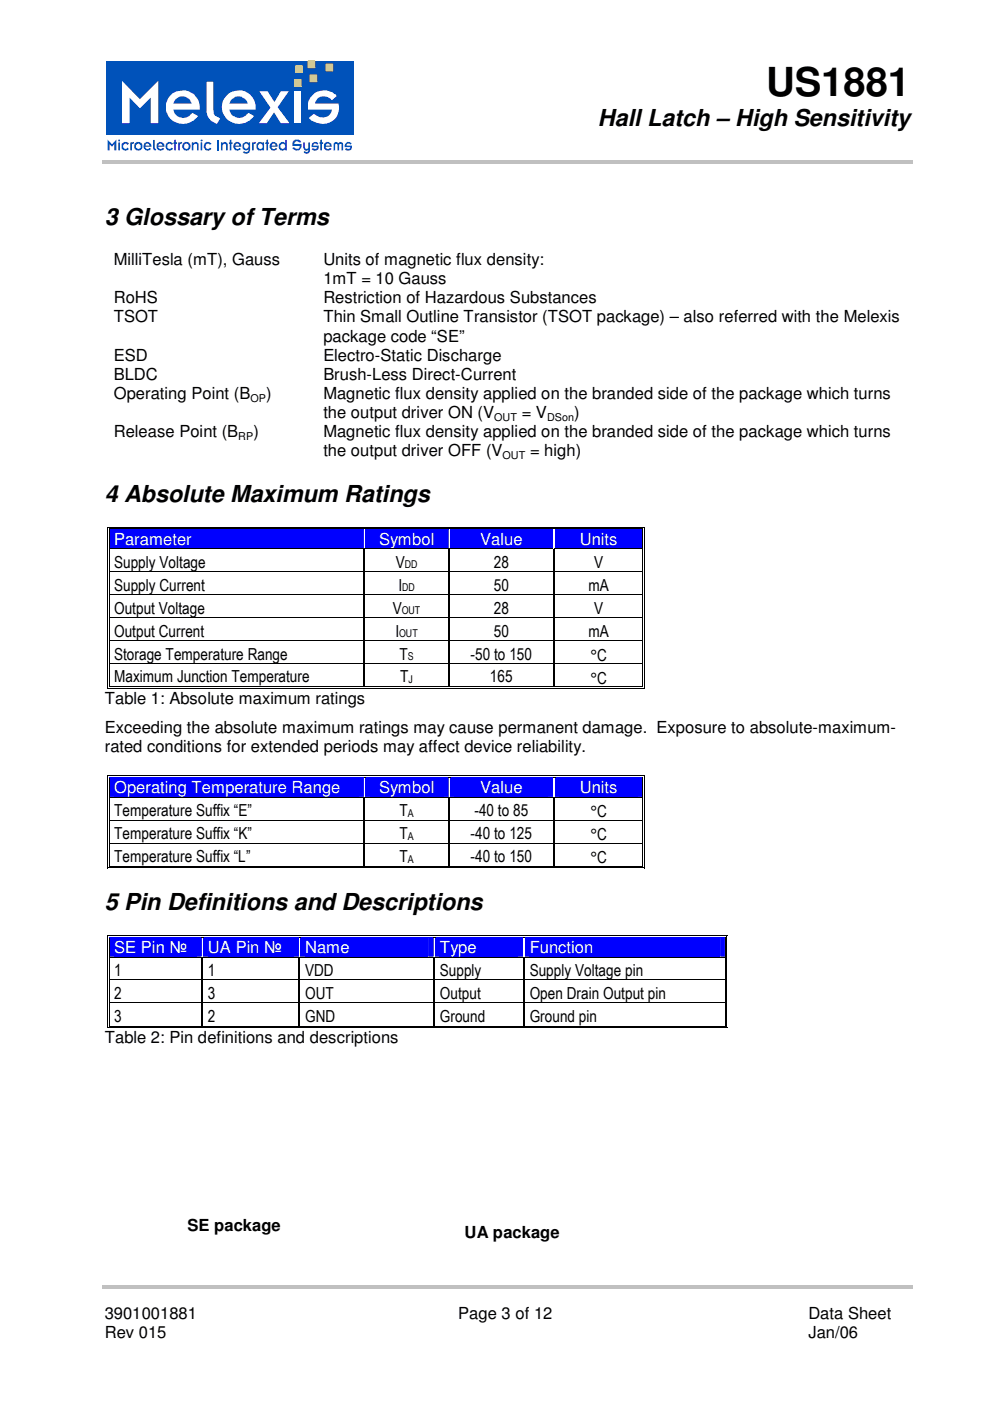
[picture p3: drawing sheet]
<svg xmlns="http://www.w3.org/2000/svg" width="210mm" height="297mm" viewBox="0 0 210 297" stroke-linecap="round" stroke-linejoin="round" font-family="sans-serif">
<g fill="#c0c0c0">
<path d="M21.7 34h171.8v.8h-171.8z"/>
<path d="M21.7 272.4h171.8v.8h-171.8z"/>
</g>
<g fill="#fff">
<path d="M26.4 17.3l3.8 3.9 3.8-3.9v8.7h-1.6v-5.2l-2.2 2.3-2.2-2.3v5.2h-1.6z" fill-rule="evenodd"/>
<path d="M36.4 20.4a3.6 3.6 0 0 1 4.1-.8 3.6 3.6 0 0 1 2 3.6h-5.5a2.17 2.17 0 0 0 1.8 1.8 2.17 2.17 0 0 0 2.2-1l1.2 .7a3.8 3.8 0 0 1-3.7 1.5 3.8 3.8 0 0 1-3-2.8 3.9 3.9 0 0 1 .9-3zM37.7 21l-.7 1.1h3.9a2.03 2.03 0 0 0-3.2-1.1z" fill-rule="evenodd"/>
<path d="M44 17.5h1.4v6.2l.3 .7 1.1 .7-.6 1.2a3 3 0 0 1-2.2-2.6z" fill-rule="evenodd"/>
<path d="M48.1 20.4a3.6 3.6 0 0 1 4.1-.8 3.6 3.6 0 0 1 2 3.6h-5.5a2.11 2.11 0 0 0 1.6 1.7 2.11 2.11 0 0 0 2.2-.7l.2-.2 1.2 .7a3.8 3.8 0 0 1-3.8 1.5 3.8 3.8 0 0 1-2.9-2.8 3.4 3.4 0 0 1 .9-3zM49.4 21l-.7 1.1h3.8a1.94 1.94 0 0 0-3.1-1.1z" fill-rule="evenodd"/>
<path d="M54.9 19.4h1.8l1.4 2.3 1.4-2.3h1.6l-2.3 3.3 2.4 3.3h-1.8l-1.4-2.2-1.5 2.2h-1.6l2.4-3.2z" fill-rule="evenodd"/>
<path d="M62.3 19.4h1.4v6.6h-1.4z" fill-rule="evenodd"/>
<path d="M65.9 20.3a3.7 3.7 0 0 1 5.2 .1l-1 1a1.99 1.99 0 0 0-3.5 .3l-.1 .4h4.9a3.3 3.3 0 0 1-1 3.4 3.3 3.3 0 0 1-3.6 .5l-1.1-.5-.5-.4 1.1-1a2.12 2.12 0 0 0 3.7-.4v-.4h-4.8a3.1 3.1 0 0 1 .7-3z" fill-rule="evenodd"/>
</g>
<path d="M22.6 12.9h52.4v15.7h-52.4z" fill-rule="evenodd" fill="#0052ba"/>
<g fill="#fff">
<path d="M25.9 17.1l3.8 3.9 3.9-3.9v9h-1.6v-5.4l-2.3 2.3-2.2-2.3v5.4h-1.6z" fill-rule="evenodd"/>
<path d="M36.6 19.8a3.7 3.7 0 0 1 4-.1 3.7 3.7 0 0 1 1.8 3.5h-5.6a2.14 2.14 0 0 0 1.7 1.8 2.14 2.14 0 0 0 2.3-1.1l1.2 .7a3.8 3.8 0 0 1-4.4 1.5 3.8 3.8 0 0 1-2.4-4 3.8 3.8 0 0 1 1.4-2.3zM37.2 21l-.4 1h3.9a2.07 2.07 0 0 0-3.5-1z" fill-rule="evenodd"/>
<path d="M43.8 17.3h1.5v6.8l.3 .4 1.1 .6-.7 1.2a3 3 0 0 1-2.2-2.6z" fill-rule="evenodd"/>
<path d="M48.6 19.8a3.6 3.6 0 0 1 3.9-.1 3.6 3.6 0 0 1 1.7 3.5h-5.6a2.2 2.2 0 0 0 1.8 1.8 2.2 2.2 0 0 0 2.3-1.1l1.2 .7a3.7 3.7 0 0 1-4.4 1.5 3.7 3.7 0 0 1-2.4-4 3.8 3.8 0 0 1 1.5-2.3zM49.1 21l-.5 1h3.9a1.99 1.99 0 0 0-3.4-1z" fill-rule="evenodd"/>
<path d="M55 19.3h1.8l1.4 2.3 1.4-2.3h1.7l-2.4 3.4 2.5 3.4h-1.8l-1.5-2.3-1.5 2.3h-1.7l2.5-3.3z" fill-rule="evenodd"/>
<path d="M62.4 19.3h1.5v6.8h-1.5z" fill-rule="evenodd"/>
<path d="M66.3 20.2a3.5 3.5 0 0 1 5.1 .2l-1 .9-.2-.2a1.91 1.91 0 0 0-1.9-.6 1.91 1.91 0 0 0-1.5 1.5h5a3.5 3.5 0 0 1-1.2 3.6 3.5 3.5 0 0 1-3.8 .3l-.8-.4-.5-.5 1.1-.9a2.36 2.36 0 0 0 3.5-.1l.3-.8h-5a2.95 2.95 0 0 1 .9-3z" fill-rule="evenodd"/>
</g>
<path d="M62.4 16.9h1.5v1.4h-1.5z" fill-rule="evenodd" fill="#fad716"/>
<path d="M62.4 16.9h1.5v1.4h-1.5z" fill="none" stroke="#fad716" stroke-width=".21"/>
<path d="M62.7 13.9h1.4v1.5h-1.4z" fill-rule="evenodd" fill="#fad716"/>
<path d="M62.7 13.9h1.4v1.5h-1.4z" fill="none" stroke="#fad716" stroke-width=".21"/>
<path d="M65.7 15.9h1.5v1.4h-1.5z" fill-rule="evenodd" fill="#fad716"/>
<path d="M65.7 15.9h1.5v1.4h-1.5z" fill="none" stroke="#fad716" stroke-width=".21"/>
<path d="M69.1 13.6h1.5v1.4h-1.5z" fill-rule="evenodd" fill="#fad716"/>
<path d="M69.1 13.6h1.5v1.4h-1.5z" fill="none" stroke="#fad716" stroke-width=".21"/>
<path d="M65.3 12.9h1.5v1.5h-1.5z" fill-rule="evenodd" fill="#fad716"/>
<path d="M65.3 12.9h1.5v1.5h-1.5z" fill="none" stroke="#fad716" stroke-width=".21"/>
<g fill="#0052ba">
<path d="M22.8 29.6l.9 1 1-1v2.3h-.4v-1.4l-.6 .6-.5-.6v1.4h-.4z" fill-rule="evenodd"/>
<path d="M25.1 30.2h.3v1.7h-.3zM25.1 29.7l.3-.1v.3l-.2 .1z" fill-rule="evenodd"/>
<path d="M26 30.4a.84 .84 0 0 1 1.3 0l-.2 .3-.3-.3-.5 .2-.2 .2 .2 .7a.42 .42 0 0 0 .7 0l.1-.2 .2 .2-.2 .3a.88 .88 0 0 1-1.3-.4v-.7z" fill-rule="evenodd"/>
<path d="M27.6 30.2h.4v.2a.24 .24 0 0 1 .1-.3 .24 .24 0 0 1 .3 .1l-.1 .3-.3 .1v1.3h-.4z" fill-rule="evenodd"/>
<path d="M28.4 31a.95 .95 0 0 1 1.9 0 .95 .95 0 0 1-1.9 0zM28.8 31.1a.56 .56 0 0 0 1.1 0 .56 .56 0 0 0-1.1 0z" fill-rule="evenodd"/>
<path d="M30.7 30.4a.87 .87 0 0 1 1-.2 .87 .87 0 0 1 .4 .9h-1.3a.52 .52 0 0 0 .4 .5 .52 .52 0 0 0 .5-.2l.3 .1a.9 .9 0 0 1-1.3 .2 .9 .9 0 0 1 0-1.3zM30.9 30.5l-.1 .4h.9a.47 .47 0 0 0-.3-.4 .47 .47 0 0 0-.5 0z" fill-rule="evenodd"/>
<path d="M32.5 29.7h.3v1.8l.3 .1-.1 .4-.5-.5z" fill-rule="evenodd"/>
<path d="M33.4 30.4a.92 .92 0 0 1 1-.2 .92 .92 0 0 1 .5 .9h-1.3a.5 .5 0 0 0 .3 .5 .5 .5 0 0 0 .6-.2l.3 .1-.2 .3a.88 .88 0 0 1-1.4-.4v-.7zM33.7 30.6l-.1 .3h.9a.5 .5 0 0 0-.8-.3z" fill-rule="evenodd"/>
<path d="M35.3 30.4l.1-.1a.88 .88 0 0 1 1.2 .1l.1 .1-.3 .2a.53 .53 0 0 0-.8-.1 .53 .53 0 0 0 0 .8 .53 .53 0 0 0 .8 0l.3 .1a.9 .9 0 0 1-1.3 .2 .9 .9 0 0 1-.1-1.3z" fill-rule="evenodd"/>
<path d="M37 29.7l.3-.1v.6h.2v.3h-.2v1.4h-.3v-1.4h-.2z" fill-rule="evenodd"/>
<path d="M37.8 30.2h.3v.2l.2-.3 .4 .1-.2 .3-.4 .1v1.3h-.3z" fill-rule="evenodd"/>
<path d="M38.6 31a.9 .9 0 0 1 1.8 0 .9 .9 0 0 1-1.8 0zM39.2 30.6a.54 .54 0 0 0-.1 .8 .54 .54 0 0 0 .8 0l.1-.6a.54 .54 0 0 0-.8-.2z" fill-rule="evenodd"/>
<path d="M40.7 30.2h.3v.2l.2-.2a.7 .7 0 0 1 .9 .3v1.4h-.3v-1.3a.43 .43 0 0 0-.5-.2 .43 .43 0 0 0-.3 .4v1.1h-.3z" fill-rule="evenodd"/>
<path d="M42.5 30.2h.4v1.7h-.4zM42.6 29.8a.21 .21 0 0 1 .4 0 .21 .21 0 0 1-.4 0z" fill-rule="evenodd"/>
<path d="M43.5 30.4l.1-.1a.88 .88 0 0 1 1.1 .1l.1 .1-.3 .2a.48 .48 0 0 0-.6-.2 .48 .48 0 0 0-.3 .6 .44 .44 0 0 0 .4 .4 .44 .44 0 0 0 .5-.2l.3 .2a.9 .9 0 0 1-1.3 .2 .9 .9 0 0 1 0-1.3z" fill-rule="evenodd"/>
</g>
<path d="M46.2 29.7v2.2" fill="none" stroke="#0052ba" stroke-width=".42"/>
<g fill="#0052ba">
<path d="M46.9 30.2h.3l.1 .2a.56 .56 0 0 1 .5-.3 .56 .56 0 0 1 .5 .4v1.4h-.3v-1.2a.4 .4 0 0 0-.5-.3 .4 .4 0 0 0-.3 .4v1.1h-.3z" fill-rule="evenodd"/>
<path d="M48.7 29.7l.4-.1v.6h.2v.3h-.2v1.4h-.4v-1.4h-.1z" fill-rule="evenodd"/>
<path d="M49.7 30.4a.86 .86 0 0 1 1-.2 .86 .86 0 0 1 .5 .9h-1.3a.49 .49 0 0 0 .4 .5 .49 .49 0 0 0 .5-.2l.3 .1a.9 .9 0 0 1-1.3 .2 .9 .9 0 0 1-.1-1.3zM50 30.6l-.1 .3h.9l-.3-.5h-.3z" fill-rule="evenodd"/>
<path d="M51.5 30.4a.73 .73 0 0 1 1.2 0v-.2h.3v1.5a.84 .84 0 0 1-.5 .8 .84 .84 0 0 1-1-.3l.3-.2 .1 .2h.6l.2-.2v-.4a.74 .74 0 0 1-1.3-.2zM51.9 30.6v.7a.45 .45 0 0 0 .4 .2 .45 .45 0 0 0 .4-.3v-.4a.54 .54 0 0 0-.8-.2z" fill-rule="evenodd"/>
<path d="M53.5 30.2h.3v.2a.28 .28 0 0 1 .2-.3 .28 .28 0 0 1 .3 .1l-.2 .3-.3 .1v1.3h-.3z" fill-rule="evenodd"/>
<path d="M54.5 30.5a.67 .67 0 0 1 .5-.4 .67 .67 0 0 1 .7 .3v-.2h.3v1.7l-.4-.1a.73 .73 0 0 1-1.2-.4zM54.9 30.5l-.2 .7a.48 .48 0 0 0 .6 .3 .48 .48 0 0 0 .4-.6 .51 .51 0 0 0-.8-.4z" fill-rule="evenodd"/>
<path d="M56.5 29.7l.4-.1v.6h.1v.3h-.1v1.4h-.4v-1.4h-.2v-.3h.2z" fill-rule="evenodd"/>
<path d="M57.4 30.4a.86 .86 0 0 1 1-.2 .86 .86 0 0 1 .5 .9h-1.3a.49 .49 0 0 0 .4 .5 .49 .49 0 0 0 .5-.2l.3 .1a.9 .9 0 0 1-1.3 .2 .9 .9 0 0 1-.1-1.3zM57.7 30.6l-.1 .3h.9l-.3-.5h-.3z" fill-rule="evenodd"/>
<path d="M59.5 30.3l.7-.2 .3 .3v-.7h.3v2.2h-.3l-.1-.2a.73 .73 0 0 1-.7 .2 .73 .73 0 0 1-.6-.5v-.7zM59.7 30.5l-.2 .3v.4a.55 .55 0 0 0 .7 .3 .55 .55 0 0 0 .3-.7 .55 .55 0 0 0-.8-.3z" fill-rule="evenodd"/>
<path d="M62.3 29.8l.5-.2h.5l.6 .5-.4 .2a.58 .58 0 0 0-.6-.4 .58 .58 0 0 0-.5 .6h1.6a1.22 1.22 0 0 1-1.1 1.5l-.3-.1-.6-.5 .4-.2 .4 .3h.5l.3-.6h-1.6v-.5z" fill-rule="evenodd"/>
<path d="M64.3 30.2h.3v1.1a.45 .45 0 0 0 .8 .1v-1.2h.3v1.8a.71 .71 0 0 1-.6 .6 .71 .71 0 0 1-.7-.4l.2-.2a.48 .48 0 0 0 .8 0v-.3l-.1 .2a.74 .74 0 0 1-1-.5z" fill-rule="evenodd"/>
<path d="M66.3 30.4l.4-.3h.4l.4 .3-.2 .3-.2-.3h-.4l-.3 .5h1.2a.89 .89 0 0 1-.9 1.1l-.6-.4 .3-.1a.54 .54 0 0 0 .9-.3h-1.2z" fill-rule="evenodd"/>
<path d="M67.9 29.7l.4-.1v.6h.2v.3h-.2v1.4h-.4v-1.4h-.1z" fill-rule="evenodd"/>
<path d="M68.9 30.4a.92 .92 0 0 1 1-.2 .92 .92 0 0 1 .5 .9h-1.4a.52 .52 0 0 0 .4 .5 .52 .52 0 0 0 .6-.2l.3 .1-.2 .3a.88 .88 0 0 1-1.4-.4v-.7zM69.2 30.5l-.2 .4h1a.52 .52 0 0 0-.8-.4z" fill-rule="evenodd"/>
<path d="M70.8 30.4a.5 .5 0 0 1 .5-.3 .5 .5 0 0 1 .5 .3 .52 .52 0 0 1 .5-.3 .52 .52 0 0 1 .5 .4v1.4h-.4v-1.4l-.2-.1-.3 .3v1.2h-.3v-1.3l-.3-.2-.2 .2v1.3h-.4z" fill-rule="evenodd"/>
<path d="M73.4 30.4a.8 .8 0 0 1 1.1 0l-.2 .2a.46 .46 0 0 0-.5-.2 .46 .46 0 0 0-.4 .5h1.2v.5a.81 .81 0 0 1-.6 .5 .81 .81 0 0 1-.8-.3l.2-.2 .1 .1a.42 .42 0 0 0 .5 .1 .42 .42 0 0 0 .3-.4h-1.2v-.4z" fill-rule="evenodd"/>
</g>
<g fill="#00f">
<path d="M23.2 112.3h54v4h-54z"/>
<path d="M24.2 112.3h51.8v4h-51.8z"/>
<path d="M77.3 112.3h17.9v4h-17.9z"/>
<path d="M78.5 112.3h15.5v4h-15.5z"/>
<path d="M95.3 112.3h22v4h-22z"/>
<path d="M96.5 112.3h19.7v4h-19.7z"/>
<path d="M117.6 112.3h18.7v4h-18.7z"/>
<path d="M118.7 112.3h16.6v4h-16.6z"/>
</g>
<path d="M22.7 111.7h.2v.6h-.2zM22.7 111.7h.5v.2h-.5zM23.1 112.1h.1v.2h-.1zM23.1 112.1h.1v.1h-.1z" fill="#000"/>
<path d="M23.2 111.8h54M23.2 112.1h54" fill="none" stroke="#000" stroke-width=".21"/>
<path d="M23.2 112.2h54" fill="none" stroke="#00f" stroke-width=".21"/>
<path d="M77.3 112.2l.4 .1z" fill="#00f"/>
<path d="M77.2 112.2l.1 .1z" fill="#fff"/>
<path d="M77.2 111.7h.5v.2h-.5zM77.2 112.1h.5v.1h-.5z" fill="#000"/>
<path d="M77.7 111.8h17.5M77.7 112.1h17.5" fill="none" stroke="#000" stroke-width=".21"/>
<path d="M77.7 112.2h17.5" fill="none" stroke="#00f" stroke-width=".21"/>
<path d="M95.3 112.2l.4 .1z" fill="#00f"/>
<path d="M95.2 112.2l.1 .1z" fill="#fff"/>
<path d="M95.2 111.7h.5v.2h-.5zM95.2 112.1h.5v.1h-.5z" fill="#000"/>
<path d="M95.7 111.8h21.6M95.7 112.1h21.6" fill="none" stroke="#000" stroke-width=".21"/>
<path d="M95.7 112.2h21.6" fill="none" stroke="#00f" stroke-width=".21"/>
<path d="M117.6 112.2l.3 .1z" fill="#00f"/>
<path d="M117.3 112.2l.3 .1z" fill="#fff"/>
<path d="M117.3 111.7h.6v.2h-.6zM117.3 112.1h.6v.1h-.6zM136.3 111.7h.5v.2h-.5zM136.3 112.1h.1v.2h-.1zM136.3 112.1h.1v.1h-.1zM136.6 111.7h.2v.6h-.2z" fill="#000"/>
<path d="M22.8 112.3v4M23.2 112.3v4M117.9 111.8h18.4M117.9 112.1h18.4" fill="none" stroke="#000" stroke-width=".21"/>
<path d="M117.9 112.2h18.4" fill="none" stroke="#00f" stroke-width=".21"/>
<g fill="#fff">
<path d="M77.2 112.3h.1v4h-.1z"/>
<path d="M95.2 112.3h.1v4h-.1z"/>
<path d="M117.3 112.3h.3v4h-.3z"/>
</g>
<path d="M23.2 116.4h53.9M77.6 116.4h17.5M95.5 116.4h21.8M136.4 112.3v4M136.7 112.3v4" fill="none" stroke="#000" stroke-width=".21"/>
<path d="M22.7 116.3h.2v.2h-.2zM23.1 116.3h.1v.2h-.1zM77.1 116.3h.2v.2h-.2zM77.3 116.3l.1 .2zM77.4 116.3h.2v.2h-.2zM95.1 116.3h.2v.2h-.2zM95.3 116.3l.1 .2zM95.4 116.3h.1v.2h-.1z" fill="#000"/>
<path d="M117.3 116.3h.3v.2h-.3z" fill="#fff"/>
<g fill="none" stroke="#000" stroke-width=".21">
<path d="M22.8 116.5v4.7M23.2 116.5v4.7M117.6 116.4h18.7M136.4 116.5v4.7M136.7 116.5v4.7M22.8 121.3v4.7M22.8 126.2v4.7M22.8 131.1v4.7M22.8 135.9v4.7M23.2 121.3v4.7M23.2 126.2v4.7M23.2 131.1v4.7"/>
<path d="M23.2 135.9v4.7M23.2 121.2h53.9M23.2 126.1h53.9M23.2 131h53.9M23.2 135.8h53.9M77.4 121.2h17.7M77.4 126.1h17.7M77.4 131h17.7M77.4 135.8h17.7M95.4 121.2h21.9M95.4 126.1h21.9M95.4 131h21.9"/>
<path d="M95.4 135.8h21.9M117.6 121.2h18.7M117.6 126.1h18.7M117.6 131h18.7M117.6 135.8h18.7M136.4 121.3v4.7M136.4 126.2v4.7M136.4 131.1v4.7M136.4 135.9v4.7M136.7 121.3v4.7M136.7 126.2v4.7M136.7 131.1v4.7"/>
<path d="M136.7 135.9v4.7M22.8 140.8v4.7M23.2 140.8v4.7M23.2 140.7h53.9M23.2 146h53.9M23.2 145.6h53.9M77.4 140.7h17.7M77.6 146h17.5M77.6 145.6h17.5M95.4 140.7h21.9M95.6 146h21.7M95.6 145.6h21.7"/>
<path d="M117.6 140.7h18.7M117.9 146h18.4M117.9 145.6h18.4M136.4 140.8v4.7M136.7 140.8v4.7"/>
</g>
<g fill="#000">
<path d="M136.3 116.3h.1v.2h-.1zM136.6 116.3h.2v.2h-.2zM22.7 121.2h.2v.1h-.2zM22.7 126h.2v.2h-.2zM22.7 130.9h.2v.2h-.2zM22.7 135.8h.2v.1h-.2zM23.1 121.2h.1v.1h-.1zM23.1 126h.1v.2h-.1zM23.1 130.9h.1v.2h-.1zM23.1 135.8h.1v.1h-.1zM77.1 121.2h.3v.1h-.3zM77.1 126h.3v.2h-.3z"/>
<path d="M77.1 130.9h.3v.2h-.3zM77.1 135.8h.3v.1h-.3zM95.1 121.2h.3v.1h-.3zM95.1 126h.3v.2h-.3zM95.1 130.9h.3v.2h-.3zM95.1 135.8h.3v.1h-.3zM117.3 121.2h.3v.1h-.3zM117.3 126h.3v.2h-.3zM117.3 130.9h.3v.2h-.3zM117.3 135.8h.3v.1h-.3zM136.3 121.2h.1v.1h-.1zM136.3 126h.1v.2h-.1z"/>
<path d="M136.3 130.9h.1v.2h-.1zM136.3 135.8h.1v.1h-.1zM136.6 121.2h.2v.1h-.2zM136.6 126h.2v.2h-.2zM136.6 130.9h.2v.2h-.2zM136.6 135.8h.2v.1h-.2zM22.7 140.6h.2v.2h-.2zM22.7 145.5h.2v.5h-.2zM22.7 145.9h.5v.1h-.5zM23.1 140.6h.1v.2h-.1zM23.1 145.5h.1v.2h-.1zM77.1 140.6h.3v.2h-.3z"/>
<path d="M77.1 145.5h.5v.2h-.5zM77.1 145.9h.5v.1h-.5zM95.1 140.6h.3v.2h-.3zM95.1 145.5h.5v.2h-.5zM95.1 145.9h.5v.1h-.5zM117.3 140.6h.3v.2h-.3zM117.3 145.5h.6v.2h-.6zM117.3 145.9h.6v.1h-.6zM136.3 140.6h.1v.2h-.1zM136.3 145.9h.5v.1h-.5zM136.3 145.5h.1v.2h-.1zM136.6 140.6h.2v.2h-.2z"/>
<path d="M136.6 145.5h.2v.5h-.2z"/>
</g>
<g fill="none" stroke="#000" stroke-width=".25">
<path d="M77.3 116.5v4.7M95.2 116.5v4.7M117.5 116.5v4.7M77.3 121.3v4.7M77.3 126.2v4.7M77.3 131.1v4.7M77.3 135.9v4.7M95.2 121.3v4.7M95.2 126.2v4.7M95.2 131.1v4.7M95.2 135.9v4.7M117.5 121.3v4.7"/>
<path d="M117.5 126.2v4.7M117.5 131.1v4.7M117.5 135.9v4.7M77.3 140.8v4.7M95.2 140.8v4.7M117.5 140.8v4.7"/>
</g>
<g fill="#00f">
<path d="M23.2 164.9h54v4.1h-54z"/>
<path d="M24.2 164.9h51.8v4.1h-51.8z"/>
<path d="M77.3 164.9h17.9v4.1h-17.9z"/>
<path d="M78.5 164.9h15.5v4.1h-15.5z"/>
<path d="M95.3 164.9h22v4.1h-22z"/>
<path d="M96.5 164.9h19.7v4.1h-19.7z"/>
<path d="M117.6 164.9h18.7v4.1h-18.7z"/>
<path d="M118.7 164.9h16.6v4.1h-16.6z"/>
</g>
<path d="M22.7 164.4h.2v.5h-.2zM22.7 164.4h.5v.1h-.5zM23.1 164.7h.1v.2h-.1z" fill="#000"/>
<path d="M23.2 164.5h54M23.2 164.8h54" fill="none" stroke="#000" stroke-width=".21"/>
<path d="M23.2 164.9h54" fill="none" stroke="#00f" stroke-width=".21"/>
<path d="M77.3 164.9h.4z" fill="#00f"/>
<path d="M77.2 164.9h.1z" fill="#fff"/>
<path d="M77.2 164.4h.5v.1h-.5zM77.2 164.7h.5v.2h-.5z" fill="#000"/>
<path d="M77.7 164.5h17.5M77.7 164.8h17.5" fill="none" stroke="#000" stroke-width=".21"/>
<path d="M77.7 164.9h17.5" fill="none" stroke="#00f" stroke-width=".21"/>
<path d="M95.3 164.9h.4z" fill="#00f"/>
<path d="M95.2 164.9h.1z" fill="#fff"/>
<path d="M95.2 164.4h.5v.1h-.5zM95.2 164.7h.5v.2h-.5z" fill="#000"/>
<path d="M95.7 164.5h21.6M95.7 164.8h21.6" fill="none" stroke="#000" stroke-width=".21"/>
<path d="M95.7 164.9h21.6" fill="none" stroke="#00f" stroke-width=".21"/>
<path d="M117.6 164.9h.3z" fill="#00f"/>
<path d="M117.3 164.9h.3z" fill="#fff"/>
<path d="M117.3 164.4h.6v.1h-.6zM117.3 164.7h.6v.2h-.6zM136.3 164.4h.5v.1h-.5zM136.3 164.7h.1v.2h-.1zM136.6 164.4h.2v.5h-.2z" fill="#000"/>
<path d="M22.8 164.9v4.1M23.2 164.9v4.1M117.9 164.5h18.4M117.9 164.8h18.4" fill="none" stroke="#000" stroke-width=".21"/>
<path d="M117.9 164.9h18.4" fill="none" stroke="#00f" stroke-width=".21"/>
<g fill="#fff">
<path d="M77.2 164.9h.1v4.1h-.1z"/>
<path d="M95.2 164.9h.1v4.1h-.1z"/>
<path d="M117.3 164.9h.3v4.1h-.3z"/>
</g>
<path d="M23.2 169h53.9M77.6 169h17.5M95.5 169h21.8M136.4 164.9v4.1M136.7 164.9v4.1" fill="none" stroke="#000" stroke-width=".21"/>
<path d="M22.7 169h.2v.1h-.2zM23.1 169h.1v.1h-.1zM77.1 169h.2v.1h-.2zM77.3 169l.1 .1zM77.4 169h.2v.1h-.2zM95.1 169h.2v.1h-.2zM95.3 169l.1 .1zM95.4 169h.1v.1h-.1z" fill="#000"/>
<path d="M117.3 169h.3v.1h-.3z" fill="#fff"/>
<g fill="none" stroke="#000" stroke-width=".21">
<path d="M22.8 169.1v4.7M22.8 174v4.7M22.8 178.9v4.7M23.2 169.1v4.7M23.2 174v4.7M23.2 178.9v4.7M23.2 173.9h53.9M23.2 178.8h53.9M77.4 173.9h17.7M77.4 178.8h17.7M95.4 173.9h21.9M95.4 178.8h21.9"/>
<path d="M117.6 169h18.7M117.6 173.9h18.7M117.6 178.8h18.7M136.4 169.1v4.7M136.4 174v4.7M136.4 178.9v4.7M136.7 169.1v4.7M136.7 174v4.7M136.7 178.9v4.7M23.2 184h53.9M23.2 183.7h53.9M77.6 184h17.5"/>
<path d="M77.6 183.7h17.5M95.6 184h21.7M95.6 183.7h21.7M117.9 184h18.4M117.9 183.7h18.4"/>
</g>
<g fill="#000">
<path d="M22.7 173.8h.2v.2h-.2zM22.7 178.7h.2v.2h-.2zM23.1 173.8h.1v.2h-.1zM23.1 178.7h.1v.2h-.1zM77.1 173.8h.3v.2h-.3zM77.1 178.7h.3v.2h-.3zM95.1 173.8h.3v.2h-.3zM95.1 178.7h.3v.2h-.3zM117.3 173.8h.3v.2h-.3zM117.3 178.7h.3v.2h-.3zM136.3 169h.1v.1h-.1zM136.3 173.8h.1v.2h-.1z"/>
<path d="M136.3 178.7h.1v.2h-.1zM136.6 169h.2v.1h-.2zM136.6 173.8h.2v.2h-.2zM136.6 178.7h.2v.2h-.2zM22.7 183.6h.2v.5h-.2zM22.7 183.9h.5v.2h-.5zM23.1 183.6h.1v.2h-.1zM77.1 183.6h.5v.2h-.5zM77.1 183.9h.5v.2h-.5zM95.1 183.6h.5v.2h-.5zM95.1 183.9h.5v.2h-.5zM117.3 183.6h.6v.2h-.6z"/>
<path d="M117.3 183.9h.6v.2h-.6zM136.3 183.9h.5v.2h-.5zM136.3 183.6h.1v.2h-.1zM136.6 183.6h.2v.5h-.2z"/>
</g>
<path d="M77.3 169.1v4.7M77.3 174v4.7M77.3 178.9v4.7M95.2 169.1v4.7M95.2 174v4.7M95.2 178.9v4.7M117.5 169.1v4.7M117.5 174v4.7M117.5 178.9v4.7" fill="none" stroke="#000" stroke-width=".25"/>
<g fill="#00f">
<path d="M23.2 198.8h19.6v4h-19.6z"/>
<path d="M24.2 198.8h17.4v4.1h-17.4z"/>
<path d="M43 198.8h20.4v4h-20.4z"/>
<path d="M44.1 198.8h18.2v4.1h-18.2z"/>
<path d="M63.6 198.8h28.4v4h-28.4z"/>
<path d="M64.7 198.8h26.1v4.1h-26.1z"/>
<path d="M92.2 198.8h18.8v4h-18.8z"/>
<path d="M93.3 198.8h16.6v4.1h-16.6z"/>
<path d="M111.3 198.8h42.5v4h-42.5z"/>
<path d="M112.4 198.8h40.3v4.1h-40.3z"/>
</g>
<path d="M22.7 198.2h.2v.6h-.2zM22.7 198.2h.5v.2h-.5zM23.1 198.6h.1v.2h-.1z" fill="#000"/>
<path d="M23.2 198.3h19.6M23.2 198.7h19.6" fill="none" stroke="#000" stroke-width=".21"/>
<path d="M23.2 198.8h19.6" fill="none" stroke="#00f" stroke-width=".21"/>
<path d="M43 198.8h.3z" fill="#00f"/>
<path d="M42.8 198.8h.2z" fill="#fff"/>
<path d="M42.8 198.2h.5v.2h-.5zM42.8 198.6h.5v.2h-.5z" fill="#000"/>
<path d="M43.3 198.3h20.1M43.3 198.7h20.1" fill="none" stroke="#000" stroke-width=".21"/>
<path d="M43.3 198.8h20.1" fill="none" stroke="#00f" stroke-width=".21"/>
<path d="M63.6 198.8h.3z" fill="#00f"/>
<path d="M63.4 198.8h.2z" fill="#fff"/>
<path d="M63.4 198.2h.5v.2h-.5zM63.4 198.6h.5v.2h-.5z" fill="#000"/>
<path d="M63.9 198.3h28.1M63.9 198.7h28.1" fill="none" stroke="#000" stroke-width=".21"/>
<path d="M63.9 198.8h28.1" fill="none" stroke="#00f" stroke-width=".21"/>
<path d="M92.2 198.8h.3z" fill="#00f"/>
<path d="M92 198.8h.2z" fill="#fff"/>
<path d="M92 198.2h.5v.2h-.5zM92 198.6h.5v.2h-.5z" fill="#000"/>
<path d="M92.5 198.3h18.5M92.5 198.7h18.5" fill="none" stroke="#000" stroke-width=".21"/>
<path d="M92.5 198.8h18.5" fill="none" stroke="#00f" stroke-width=".21"/>
<path d="M111.3 198.8h.2z" fill="#00f"/>
<path d="M111 198.8h.3z" fill="#fff"/>
<path d="M111 198.2h.5v.2h-.5zM111 198.6h.5v.2h-.5zM153.8 198.2h.5v.2h-.5zM153.8 198.6h.1v.2h-.1zM154.1 198.2h.2v.6h-.2z" fill="#000"/>
<path d="M22.8 198.8v4M23.2 198.8v4M111.5 198.3h42.3M111.5 198.7h42.3" fill="none" stroke="#000" stroke-width=".21"/>
<path d="M111.5 198.8h42.3" fill="none" stroke="#00f" stroke-width=".21"/>
<g fill="#fff">
<path d="M42.8 198.8h.2v4h-.2z"/>
<path d="M63.4 198.8h.2v4h-.2z"/>
<path d="M92 198.8h.2v4h-.2z"/>
<path d="M111 198.8h.3v4h-.3z"/>
</g>
<path d="M153.8 198.8v4M154.2 198.8v4M23.2 202.9h19.6M43.2 202.9h20.2M63.8 202.9h28.1M92.4 202.9h18.6" fill="none" stroke="#000" stroke-width=".21"/>
<path d="M22.7 202.8h.2v.2h-.2zM23.1 202.8h.1v.2h-.1zM42.8 202.8h.1v.2h-.1zM42.9 202.8l.1 .2zM43 202.8h.2v.2h-.2zM63.4 202.8h.1v.2h-.1zM63.5 202.8l.1 .2zM63.6 202.8h.2v.2h-.2zM91.9 202.8h.2v.2h-.2zM92.1 202.8l.1 .2zM92.2 202.8h.2v.2h-.2z" fill="#000"/>
<path d="M111 202.8h.3v.2h-.3z" fill="#fff"/>
<g fill="none" stroke="#000" stroke-width=".21">
<path d="M22.8 203v4.7M22.8 207.9v4.7M22.8 212.7v4.8M23.2 203v4.7M23.2 207.9v4.7M23.2 212.7v4.8M23.2 207.8h19.6M23.2 212.6h19.6M23.2 217.9h19.6M23.2 217.6h19.6M43 207.8h20.4M43 212.6h20.4"/>
<path d="M43.3 217.9h20.1M43.3 217.6h20.1M63.6 207.8h28.3M63.6 212.6h28.3M63.9 217.9h28M63.9 217.6h28M92.2 207.8h18.8M92.2 212.6h18.8M92.5 217.9h18.5M92.5 217.6h18.5M111.3 202.9h42.5M111.3 207.8h42.5"/>
<path d="M111.3 212.6h42.5M111.5 217.9h42.3M111.5 217.6h42.3M153.8 203v4.7M153.8 207.9v4.7M153.8 212.7v4.8M154.2 203v4.7M154.2 207.9v4.7M154.2 212.7v4.8"/>
</g>
<g fill="#000">
<path d="M22.7 207.7h.2v.2h-.2zM22.7 212.6h.2v.1h-.2zM22.7 217.5h.2v.5h-.2zM22.7 217.8h.5v.2h-.5zM23.1 207.7h.1v.2h-.1zM23.1 212.6h.1v.1h-.1zM23.1 217.5h.1v.1h-.1zM42.8 207.7h.2v.2h-.2zM42.8 212.6h.2v.1h-.2zM42.8 217.5h.5v.1h-.5zM42.8 217.8h.5v.2h-.5zM63.4 207.7h.2v.2h-.2z"/>
<path d="M63.4 212.6h.2v.1h-.2zM63.4 217.5h.5v.1h-.5zM63.4 217.8h.5v.2h-.5zM91.9 207.7h.3v.2h-.3zM91.9 212.6h.3v.1h-.3zM91.9 217.5h.6v.1h-.6zM91.9 217.8h.6v.2h-.6zM111 207.7h.3v.2h-.3zM111 212.6h.3v.1h-.3zM111 217.5h.5v.1h-.5zM111 217.8h.5v.2h-.5zM153.8 202.8h.1v.2h-.1z"/>
<path d="M153.8 207.7h.1v.2h-.1zM153.8 212.6h.1v.1h-.1zM153.8 217.8h.5v.2h-.5zM153.8 217.5h.1v.1h-.1zM154.1 202.8h.2v.2h-.2zM154.1 207.7h.2v.2h-.2zM154.1 212.6h.2v.1h-.2zM154.1 217.5h.2v.5h-.2z"/>
</g>
<path d="M42.9 203v4.7M42.9 207.9v4.7M42.9 212.7v4.8M63.5 203v4.7M63.5 207.9v4.7M63.5 212.7v4.8M92.1 203v4.7M92.1 207.9v4.7M92.1 212.7v4.8M111.1 203v4.7M111.1 207.9v4.7M111.1 212.7v4.8" fill="none" stroke="#000" stroke-width=".25"/>
<text font-size="8.5" x="162.5" y="20.4">US1881</text>
<g font-size="5">
<text x="126.8" y="26.8">Hall Latch – High Sensitivity</text>
<text x="22.2" y="47.6">3 Glossary of Terms</text>
<text x="22.2" y="106.4">4 Absolute Maximum Ratings</text>
<text x="22.2" y="192.9">5 Pin Definitions and Descriptions</text>
</g>
<g font-size="3.5">
<text x="24.1" y="56.2">MilliTesla (mT), Gauss</text>
<text x="68.6" y="56.2">Units of magnetic flux density:</text>
<text x="24.1" y="64.3">RoHS</text>
<text x="68.6" y="60.3">1mT = 10 Gauss</text>
<text x="68.6" y="64.3">Restriction of Hazardous Substances</text>
<text x="24.1" y="68.4">TSOT</text>
<text x="68.6" y="68.4">Thin Small Outline Transistor (TSOT package) – also referred with the Melexis</text>
<text x="24.1" y="76.5">ESD</text>
<text x="68.6" y="72.4">package code “SE”</text>
<text x="68.6" y="76.5">Electro-Static Discharge</text>
<text x="24.1" y="80.6">BLDC</text>
<text x="68.6" y="80.6">Brush-Less Direct-Current</text>
<text x="24.1" y="84.6">Operating Point (B</text>
<text x="56.4" y="84.6">)</text>
<text x="68.6" y="88.6">the output driver ON (V</text>
<text x="68.6" y="84.6">Magnetic flux density applied on the branded side of the package which turns</text>
<text x="110.7" y="88.6">= V</text>
<text x="121.8" y="88.6">)</text>
<text x="24.1" y="92.7">Release Point (B</text>
<text x="53.8" y="92.7">)</text>
<text x="68.6" y="92.7">Magnetic flux density applied on the branded side of the package which turns</text>
<text x="68.6" y="96.8">the output driver OFF (V</text>
<text x="112.4" y="96.8">= high)</text>
<text x="24.2" y="120.4">Supply Voltage</text>
<text x="24.2" y="125.2">Supply Current</text>
<text x="83.9" y="120.4">V</text>
<text x="84.5" y="125.2">I</text>
<text x="104.7" y="120.4">28</text>
<text x="104.7" y="125.2">50</text>
<text x="124.8" y="125.2">mA</text>
<text x="126" y="120.4">V</text>
<text x="24.2" y="130.1">Output Voltage</text>
<text x="83.3" y="130.1">V</text>
<text x="104.7" y="130.1">28</text>
<text x="126" y="130.1">V</text>
<text x="24.2" y="135">Output Current</text>
<text x="83.9" y="135">I</text>
<text x="104.7" y="135">50</text>
<text x="124.8" y="135">mA</text>
<text x="24.2" y="139.8">Storage Temperature Range</text>
<text x="84.7" y="139.8">T</text>
<text x="99.8" y="139.8">-50 to 150</text>
<text x="125.3" y="140.1">°C</text>
<text x="22.2" y="149.3">Table 1: Absolute maximum ratings</text>
<text x="24.2" y="144.7">Maximum Junction Temperature</text>
<text x="84.9" y="144.7">T</text>
<text x="103.9" y="144.7">165</text>
<text x="125.3" y="145">°C</text>
<text x="22.2" y="155.5">Exceeding the absolute maximum ratings may cause permanent damage. Exposure to absolute-maximum-</text>
<text x="22.2" y="159.5">rated conditions for extended periods may affect device reliability.</text>
<text x="24.2" y="173">Temperature Suffix “E”</text>
<text x="84.7" y="173">T</text>
<text x="100.6" y="173">-40 to 85</text>
<text x="125.3" y="173.3">°C</text>
<text x="24.2" y="177.9">Temperature Suffix “K”</text>
<text x="84.7" y="177.9">T</text>
<text x="99.8" y="177.9">-40 to 125</text>
<text x="125.3" y="178.2">°C</text>
<text x="24.2" y="182.8">Temperature Suffix “L”</text>
<text x="84.7" y="182.8">T</text>
<text x="99.8" y="182.8">-40 to 150</text>
<text x="125.3" y="183">°C</text>
<text x="24.2" y="206.9">1</text>
<text x="44.1" y="206.9">1</text>
<text x="64.7" y="206.9">VDD</text>
<text x="93.3" y="206.9">Supply</text>
<text x="112.4" y="206.9">Supply Voltage pin</text>
<text x="24.2" y="211.8">2</text>
<text x="44.1" y="211.8">3</text>
<text x="64.7" y="211.8">OUT</text>
<text x="93.3" y="211.8">Output</text>
<text x="112.4" y="211.8">Open Drain Output pin</text>
<text x="22.2" y="221.2">Table 2: Pin definitions and descriptions</text>
<text x="24.2" y="216.6">3</text>
<text x="44.1" y="216.6">2</text>
<text x="64.7" y="216.6">GND</text>
<text x="93.3" y="216.6">Ground</text>
<text x="112.4" y="216.6">Ground pin</text>
<text x="39.8" y="260.9">SE package</text>
<text x="98.6" y="262.4">UA package</text>
<text x="22.2" y="279.7">3901001881</text>
<text x="97.2" y="279.7">Page 3 of 12</text>
<text x="171.4" y="279.7">Data Sheet</text>
<text x="22.2" y="283.7">Rev 015</text>
<text x="171.4" y="283.7">Jan/06</text>
</g>
<g font-size="3.5" fill="#fff">
<text x="24.2" y="115.5">Parameter</text>
<text x="80.4" y="115.5">Symbol</text>
<text x="101.9" y="115.5">Value</text>
<text x="123" y="115.5">Units</text>
<text x="24.2" y="168.2">Operating Temperature Range</text>
<text x="80.4" y="168.2">Symbol</text>
<text x="101.9" y="168.2">Value</text>
<text x="123" y="168.2">Units</text>
<text x="24.2" y="202.1">SE Pin №</text>
<text x="44.1" y="202.1">UA Pin №</text>
<text x="64.7" y="202.1">Name</text>
<text x="93.3" y="202.1">Type</text>
<text x="112.4" y="202.1">Function</text>
</g>
<g font-size="2.3">
<text x="53.1" y="85.2">OP</text>
<text x="104.8" y="89.2">OUT</text>
<text x="116" y="89.2">DSon</text>
<text x="50.5" y="93.3">RP</text>
<text x="106.6" y="97.3">OUT</text>
<text x="85.3" y="125.4">DD</text>
<text x="85.9" y="120.5">DD</text>
<text x="85.2" y="130.3">OUT</text>
<text x="84.7" y="135.1">OUT</text>
<text x="86.5" y="140">S</text>
<text x="86.7" y="144.9">J</text>
<text x="86.5" y="173.2">A</text>
<text x="86.5" y="178.1">A</text>
<text x="86.5" y="182.9">A</text>
</g>
</svg>
